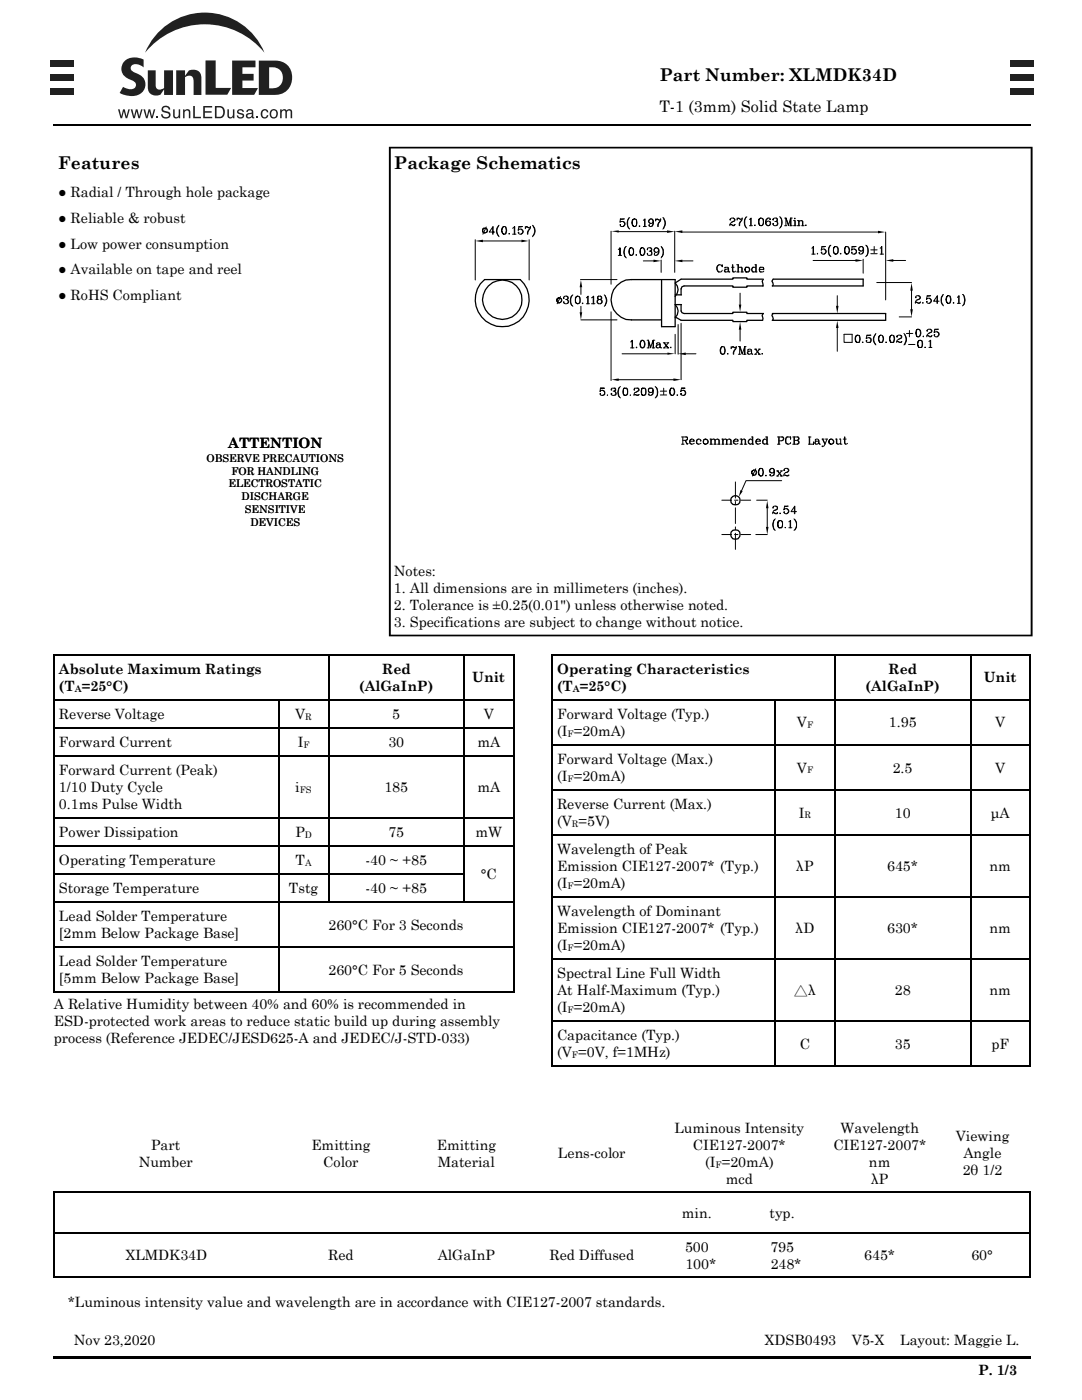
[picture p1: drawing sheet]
<svg xmlns="http://www.w3.org/2000/svg" width="216mm" height="279mm" viewBox="0 0 216 279" stroke-linecap="round" stroke-linejoin="round" font-family="sans-serif">
<g fill="#231f20">
<path d="M10 17.6h4.6v1.3h-4.6z"/>
<path d="M10 14.7h4.6v1.4h-4.6z"/>
<path d="M10 12.1h4.6v1.4h-4.6z"/>
<path d="M201.7 17.6h4.6v1.3h-4.6z"/>
<path d="M201.7 14.7h4.6v1.4h-4.6z"/>
<path d="M201.7 12.1h4.6v1.4h-4.6z"/>
<path d="M25 12a3.6 3.6 0 0 1 3.7-.1v1.6l-1-.6a1 1 0 0 0-1.1 0 1 1 0 0 0-.4 1l.4 .4a2.92 2.92 0 0 1 2.4 2.5 2.73 2.73 0 0 1-3.7 2.3l-1.4-.6 .7-1.2a1.99 1.99 0 0 0 2.4 .1 .92 .92 0 0 0-.7-1.4 2.31 2.31 0 0 1-1.6-3.6z"/>
<path d="M41 12.1h2v5.4h3.1l-.8 1.4h-4.3z"/>
<path d="M46.3 12.1h4.7v1.3h-2.6v1.3h2.2v1.4h-2.2v1.5h3.1l-.8 1.3h-4.4z"/>
<path d="M29.5 14h1.6v2.6a.98 .98 0 0 0 .4 1.2 .98 .98 0 0 0 1.2-.2v-3.6h1.8v5h-1.8v-1.2l-.7 1.1a1.69 1.69 0 0 1-2.5-1.6z"/>
<path d="M35.2 14h1.7v1.1l.8-1a1.69 1.69 0 0 1 2.5 1.6v3.3h-1.6v-2.6a.99 .99 0 0 0-.4-1.2 .99 .99 0 0 0-1.3 .2v3.6h-1.7z"/>
<path d="M31.4 6.6a12.9 12.9 0 0 1 21.4 3.9 15.3 15.3 0 0 0-23.9 0 12.9 12.9 0 0 1 2.5-3.9z"/>
<path d="M23.5 21.8h.4l.3 1.4 .4-1.4h.3l.3 1.4 .4-1.4h.3l-.5 1.8h-.3l-.4-1.4-.3 1.4h-.3z"/>
<path d="M26.1 21.8h.3l.4 1.4 .3-1.4h.3l.4 1.4 .3-1.4h.3l-.5 1.8h-.3l-.3-1.4-.4 1.4h-.3z"/>
<path d="M28.6 21.8h.4l.3 1.4 .3-1.4h.4l.3 1.4 .4-1.4h.3l-.5 1.8h-.3l-.4-1.4-.4 1.4h-.3z"/>
<path d="M31.2 23.2h.4v.4h-.4z"/>
<path d="M32.4 21.3a.92 .92 0 0 1 1.6 .6h-.3a.54 .54 0 0 0-.6-.5 .54 .54 0 0 0-.5 .5l.2 .2a1.13 1.13 0 0 1 1.2 .8 .96 .96 0 0 1-1 .8 .96 .96 0 0 1-.9-.9h.4a.61 .61 0 0 0 .6 .6 .61 .61 0 0 0 .6-.6l-.1-.1a1.83 1.83 0 0 1-1.3-.7v-.4z"/>
<path d="M34.6 21.8h.3v1.2a.4 .4 0 0 0 .4 .4 .4 .4 0 0 0 .3-.5l.1-1.1h.3v1.8h-.3v-.3a.6 .6 0 0 1-.7 .3 .6 .6 0 0 1-.4-.6z"/>
<path d="M36.5 21.8h.3v.3a.64 .64 0 0 1 .7-.3 .64 .64 0 0 1 .5 .7v1.1h-.3v-1.1a.44 .44 0 0 0-.6-.4 .44 .44 0 0 0-.3 .6v.9h-.3z"/>
<path d="M38.5 21.2h.4v2.1h1.2v.3h-1.6z"/>
<path d="M40.6 21.2h1.7v.3h-1.4v.7h1.3v.3h-1.3v.8h1.5v.3h-1.8z"/>
<path d="M45.4 21.8h.3v1.2a.4 .4 0 0 0 .4 .4 .4 .4 0 0 0 .4-.5v-1.1h.3v1.8h-.3v-.3a.6 .6 0 0 1-.7 .3 .6 .6 0 0 1-.4-.6z"/>
<path d="M47.5 21.9a.72 .72 0 0 1 1.2 .4h-.3a.38 .38 0 0 0-.4-.3 .38 .38 0 0 0-.4 .4h.1a1.15 1.15 0 0 1 1 .7 .75 .75 0 0 1-.7 .6 .75 .75 0 0 1-.8-.7h.3a.43 .43 0 0 0 .5 .4 .43 .43 0 0 0 .4-.4l-.1-.1a.9 .9 0 0 1-1-.7z"/>
<path d="M51.2 23.2h.3v.4h-.3z"/>
<path d="M52.2 22a.73 .73 0 0 1 .8-.2 .73 .73 0 0 1 .5 .6h-.2a.49 .49 0 0 0-.7-.3 .49 .49 0 0 0-.3 .7 .47 .47 0 0 0 .4 .6 .47 .47 0 0 0 .6-.4h.2a.8 .8 0 0 1-1 .6 .8 .8 0 0 1-.5-1.1z"/>
<path d="M55.9 21.8h.3v.3a.58 .58 0 0 1 1 0 .6 .6 0 0 1 .7-.3 .6 .6 0 0 1 .4 .6v1.2h-.3v-1.4l-.3-.1a.43 .43 0 0 0-.5 .5v1h-.3v-1.2a.4 .4 0 0 0-.5-.3 .4 .4 0 0 0-.2 .6v.9h-.3z"/>
<path d="M51.6 12.1v6.8h3a3.4 3.4 0 0 0 3.7-2.9 3.4 3.4 0 0 0-2.7-3.8zM53.7 13.4a2.18 2.18 0 0 1 2.7 2.1 2.18 2.18 0 0 1-2.7 2.1z"/>
<path d="M42.9 21.2h1a1.24 1.24 0 0 1 1 1.2 1.24 1.24 0 0 1-1 1.2h-1zM43.2 21.4v1.9h.6a.96 .96 0 0 0 .7-.9 .96 .96 0 0 0-.7-1z"/>
<path d="M49.2 22a.76 .76 0 0 1 1.3 .3v1l.2 .1v.2h-.3l-.1-.2a.59 .59 0 0 1-1 .2 .59 .59 0 0 1 .2-1l.7-.2a.4 .4 0 0 0-.3-.4 .4 .4 0 0 0-.5 .4h-.3zM49.4 23a.42 .42 0 0 0 .6 .4 .42 .42 0 0 0 .2-.7z"/>
<path d="M54 22a.88 .88 0 0 1 1.2 .1 .88 .88 0 0 1 0 1.2 .88 .88 0 0 1-1.2 .1l-.2-.7zM54.3 22.1a.67 .67 0 0 0-.2 .9 .67 .67 0 0 0 .8 .3 .68 .68 0 0 0 .2-.8 .68 .68 0 0 0-.8-.4z"/>
</g>
<path d="M10.7 24.9h195.1" fill="none" stroke="#000" stroke-width=".38"/>
<g fill="#000">
<path d="M94.8 48.1l1.6-.3v.5zM104.1 47.8l1.4 .3-1.4 .2zM115.9 55.9l.3 1.4h-.5zM122 46.1l1.5-.1v.4zM130.4 51.8l1.5 .3-1.5 .2zM133.1 46l1.5 .2-1.5 .3zM134.6 52.1l1.6-.3v.5zM134.6 46.2l1.6-.2v.5zM170.7 51.7l1.5 .3-1.5 .2zM175.2 46.1l1.4 .2-1.4 .3zM176.7 52l1.5-.3v.5zM181.9 56.5l.2 1.5h-.5z"/>
<path d="M115.7 62.3h.5l-.3 1.5zM122 75.8l1.5-.3v.5zM133.2 70.4l1.4 .2-1.4 .2zM134.4 75.5l1.5 .3-1.5 .2zM135.3 70.6l1.5-.2v.5zM147.7 64.3l.2 1.5h-.5zM147.4 60.8h.5l-.2 1.4zM167.1 64l.2 1.4h-.5zM166.8 61h.5l-.2 1.6zM181.6 61.7h.5l-.2 1.5zM147.8 97.8l.4 .2-.8 1.1zM153.1 99.9l.2 1.5h-.5z"/>
<path d="M152.8 105.2h.5l-.2 1.5zM10.7 270.6h195.1v.5h-195.1z"/>
<path d="M77.6 29.3v97.7h128.4v-97.7zM78 29.6h127.7v97.1h-127.7z"/>
</g>
<g fill="none" stroke="#000" stroke-width=".21">
<path d="M10.6 130.6h92M10.7 130.5v67.4M10.8 139.6h91.6M55.6 139.7v5.4M65.6 130.7v8.8M65.6 139.7v5.4M92.6 130.7v8.8M92.6 139.7v5.4M102.5 130.5v67.4M110 130.6h95.7M110.1 130.5v82.1M110.2 139.6h95.3"/>
<path d="M154.7 139.7v8.8M166.7 130.7v8.8M166.7 139.7v8.8M193.7 130.7v8.8M193.7 139.7v8.8M205.5 130.5v82.1M10.8 145.2h91.6M10.8 150.8h91.6M55.6 145.3v5.4M55.6 150.9v12.2M65.6 145.3v5.4M65.6 150.9v12.2"/>
<path d="M92.6 145.3v5.4M92.6 150.9v12.2M110.2 148.6h95.3M110.2 157.6h95.3M154.7 148.7v8.8M154.7 157.7v8.8M166.7 148.7v8.8M166.7 157.7v8.8M193.7 148.7v8.8M193.7 157.7v8.8M10.8 163.2h91.6M10.8 168.8h91.6"/>
<path d="M10.8 174.4h81.9M55.6 163.3v5.4M55.6 168.9v5.4M55.6 174.5v5.4M65.6 163.3v5.4M65.6 168.9v5.4M65.6 174.5v5.4M92.6 163.3v5.4M92.6 168.9v5.4M92.6 174.4v5.5M110.2 166.6h95.3M110.2 179h95.3"/>
<path d="M154.7 166.7v12.2M154.7 179.1v12.2M166.7 166.7v12.2M166.7 179.1v12.2M193.7 166.7v12.2M193.7 179.1v12.2M10.6 198h92M10.8 180h91.6M10.8 189h91.6M55.6 180.1v8.8M55.6 189.1v8.8M110.2 191.4h95.3"/>
<path d="M154.7 191.5v12.2M166.7 191.5v12.2M193.7 191.5v12.2M110 212.7h95.7M110.2 203.8h95.3M154.7 203.8v8.8M166.7 203.8v8.8M193.7 203.8v8.8M10.6 238h195M10.7 238v16.8M205.5 238v16.8M10.6 254.9h195"/>
<path d="M10.8 246h194.6"/>
</g>
<g fill="none" stroke="#000" stroke-width=".2">
<path d="M94.8 47.8v8.1M96 48.1h8.2M96.7 45.6a.47 .47 0 0 0-.4 .6 .47 .47 0 0 0 .7 .2l.2-.1a.55 .55 0 0 0-.2-.7h-.5l-.1 .1v.6l.3 .2M96.8 45.6h.1a.5 .5 0 0 1 .3 .5 .5 .5 0 0 1-.4 .4M97 45.3l-.6 1.4M98.3 45.4v1.3M98.7 46.3h-1.1l.8-1.1v1.5M99.5 45l-.4 1 .4 1.1M99.6 45a1.53 1.53 0 0 0 0 2.2M100.5 45.2a.83 .83 0 0 0-.4 .8 .83 .83 0 0 0 .6 .7 .87 .87 0 0 0 .3-1.1l-.1-.3-.2-.1a.9 .9 0 0 0-.2 1.5M100.8 45.3a1.15 1.15 0 0 1-.1 1.4M101.5 46.7h.2z"/>
<path d="M102.3 45.6l.4-.4v1.5M102.3 46.7h.7M102.6 45.3v1.4M103.6 45.3l.6-.1h-.6l-.2 .8a.54 .54 0 0 1 .8-.2 .54 .54 0 0 1 0 .8 .54 .54 0 0 1-.8-.2h.1M104 45.7l.1 .1a.51 .51 0 0 1 .2 .5 .51 .51 0 0 1-.3 .4M104.8 45.6l.2-.4 .5 .3h.2l.1-.3v.3l-.5 .9v.3M104.8 45.2v.4M104.9 45.4l.3-.1 .3 .2M105.6 47.8v8.1M105.8 45.6a1.15 1.15 0 0 0-.6 1.1M106.3 45a1.53 1.53 0 0 1 0 2.2M106.3 45l.4 1-.4 1.1"/>
<path d="M111.5 59.4a.51 .51 0 0 0-.4 .8 .51 .51 0 0 0 .9 0 .51 .51 0 0 0-.4-.8l-.4 .2v.6l.3 .3M111.6 59.4l.2 .1a.5 .5 0 0 1 .2 .5 .5 .5 0 0 1-.4 .5M111.9 59.2l-.7 1.4M112.5 59.4v.2l-.1-.1a.44 .44 0 0 1 .6-.4 .44 .44 0 0 1 .3 .6l-.4 .1M113 59.1l.3 .3v.2l-.3 .2 .5 .3a.52 .52 0 0 1-.5 .5 .52 .52 0 0 1-.6-.3l.1-.1v.2M113.3 59.9l.1 .5-.2 .1M114.1 59a1.63 1.63 0 0 0 0 2M114.3 58.8a1.53 1.53 0 0 0 0 2.3M115.2 59.1l-.4 .3v1a.55 .55 0 0 0 .9 0v-1l-.4-.3a.85 .85 0 0 0-.5 .7 .85 .85 0 0 0 .4 .8M115.5 59.2a.92 .92 0 0 1-.2 1.4M115.8 55.8h7.3M115.9 57.2v1.6"/>
<path d="M117 59.4l.4-.3v1.5M117.3 59.2v1.4M118 59.4l.5-.3v1.5M118.4 59.2v1.4M119.5 59.1l-.3 .3 .1 .3 .5 .1 .3-.2-.1-.4-.5-.1-.2 .3 .2 .4M119.5 59.8l-.3 .2v.4l.3 .2M119.8 59.1l.2 .3-.2 .4 .4 .2v.4l-.2 .1-.5 .1-.4-.2v-.4l.4-.2M119.9 59.9l.2 .1v.4l-.3 .2M120.6 58.8a1.53 1.53 0 0 1 0 2.3M120.7 59l.3 .9-.3 1.1M121.9 46.1v10.6M123.2 46.2h10.2"/>
<path d="M123.4 51h.6M123.7 49.5v1.5v-1.6l-.3 .4M123.8 43.8l.8-.1h-.8l-.1 .7a.55 .55 0 0 1 .8-.2 .55 .55 0 0 1 .1 .8 .55 .55 0 0 1-.8 0v-.1M124.3 44.2l.1 .1a.51 .51 0 0 1 .2 .5 .51 .51 0 0 1-.3 .4M124.8 49.3l-.2 .9v.9l.2 .2M125 49.2a1.53 1.53 0 0 0 0 2.3M125.5 43.5a1.73 1.73 0 0 0 0 2.1M125.7 43.4a1.51 1.51 0 0 0 0 2.3M125.9 49.4a.87 .87 0 0 0-.3 1.2l.1 .3 .2 .1 .3-.1 .2-.3v-.8l-.2-.3-.3-.1-.3 .4v.8l.3 .4M126.2 49.5a.94 .94 0 0 1-.2 1.5M126.6 43.7a.8 .8 0 0 0-.5 .8 .8 .8 0 0 0 .6 .7 .93 .93 0 0 0 .3-1.3l-.3-.2a.85 .85 0 0 0-.5 .7 .85 .85 0 0 0 .4 .8M126.8 43.8l.2 .1v1l-.3 .3"/>
<path d="M126.9 50.8v.2zM127.5 45.1h.2zM128.1 49.4a.87 .87 0 0 0-.3 1.2l.1 .3a.75 .75 0 0 0 .9-.5 .75 .75 0 0 0-.5-1l-.4 .1-.1 .3v.8l.3 .4M128.4 49.5a1.02 1.02 0 0 1-.1 1.5M128.4 43.9l.3-.2v1.5M128.4 45.2h.6M128.4 52.1h2.2M128.6 43.8v1.4M129.2 49.8h-.1a.44 .44 0 0 1 .6-.4 .44 .44 0 0 1 .3 .6l-.4 .1M129.7 49.4a.35 .35 0 0 1 .3 .4 .35 .35 0 0 1-.3 .3l.4 .2-.1 .6a.54 .54 0 0 1-.9-.3h.1M129.8 43.7l-.3 .4 .3 .5M130 50.2l.1 .4-.2 .3"/>
<path d="M130 43.7a.91 .91 0 0 1 .1 1.4M130.3 44.2a.46 .46 0 0 1-.5 .4 .46 .46 0 0 1-.4-.6 .46 .46 0 0 1 .6-.3 .81 .81 0 0 1 .4 .8 .81 .81 0 0 1-.7 .7l-.2-.2 .1-.1v.1M130.8 43.9l.3-.2 .6 .2 .1-.2v.2l-.4 .7-.1 .6M130.8 43.7v.4M130.9 49.4l-.3 .3v.5l.3 .2M130.9 43.9l.3-.1 .4 .1M131 49.4l.2 .1a.91 .91 0 0 1-.1 1.4M131.4 50a.48 .48 0 0 1-.6 .4 .48 .48 0 0 1-.3-.7 .48 .48 0 0 1 .7-.2 .76 .76 0 0 1 .3 1 .76 .76 0 0 1-.9 .4l.1-.3-.1 .1M131.8 44.1a1.15 1.15 0 0 0-.6 1.1M131.9 49.2a1.7 1.7 0 0 1 .4 1.6l-.4 .7M131.9 51.9v2.5M132 49.3l.3 .9-.3 1.1"/>
<path d="M132.3 43.4a1.51 1.51 0 0 1 0 2.3M132.4 43.5l.3 .9-.3 1.2M134.6 46.1v8.3M135.9 52.1h2.4M135.9 46.3h39.4M143.5 52.8a.8 .8 0 0 0-.4 .8 .8 .8 0 0 0 .4 .7M144 53l.1 .3v-.5l-.1 .2-.3-.2a.77 .77 0 0 0-.7 .6 .77 .77 0 0 0 .4 .9h.5l.2-.4M144.7 53.4l-.1 .1 .1-.2 .6 .1 .1 .7 .2 .2M144.8 53.8l-.2 .1 .2 .4M145.3 53.4v.7l.1 .2h.2M145.3 53.6l-.8 .3 .1 .4h.5l.2-.2M145.7 43.8v.1l-.1-.1 .2-.2 .5-.1 .4 .3v.1l-1 .7-.1 .4"/>
<path d="M145.9 44.8l.3 .2h.3l.2-.2-.3 .2-.5-.2-.3 .1M146 53.3h.5M146.2 52.8v1.5h.5v-.2M146.2 52.8v1.2l.2 .3M146.3 43.5l.3 .4-.6 .5M147 52.8h.3v1.5M147 54.3h.5M147.1 43.8l.2-.3 .5 .3h.1l.2-.3v.3l-.5 .8v.4M147.1 43.5v.4M147.2 43.7l.2-.1 .4 .2M147.3 52.8v1.5M147.3 53.5l.1-.2h.6l.1 1"/>
<path d="M147.7 58.5v2.7M147.8 53.3l.2 .2v.8M147.8 54.3h.6M148 43.9a1.15 1.15 0 0 0-.5 1.1M148.9 43.3a1.73 1.73 0 0 0 0 2.1M149 53.3h-.2l-.1 .2v.6l.1 .2h.6a.55 .55 0 0 0 0-1h-.5l-.1 .2v.6l.2 .2M149 43.3a1.51 1.51 0 0 0 0 2.3M149.2 53.3h.1a.51 .51 0 0 1 .2 .5 .51 .51 0 0 1-.3 .5M149.5 43.8l.4-.3v1.5M149.5 45h.6M149.8 43.6v1.4M150.4 53.3h-.2l-.2 .5 .2 .5h.2"/>
<path d="M150.6 45h.1zM150.6 52.8h.3v1.5M150.8 53.5l-.2-.2h-.4a.55 .55 0 0 0 0 1h.4l.2-.2M150.8 52.8v1.5h.3M151.6 53.8h.8l-.2-.5h-.5l-.2 .5 .2 .5h.5l.2-.2M151.8 43.5l-.4 .3v.9l.2 .3h.6l.1-.3v-.9a.47 .47 0 0 0-.4-.3 .47 .47 0 0 0-.4 .3v.9l.3 .3M151.9 53.3l-.3 .2v.6l.3 .2M152.1 43.6a.94 .94 0 0 1-.2 1.4M152.2 53.3l.1 .5M153.3 43.5a.94 .94 0 0 0-.1 1.5M153.5 44.2l.2 .1v.5l-.4 .2M153.7 43.8v-.2a.74 .74 0 0 0-1 .5 .74 .74 0 0 0 .6 .9 .47 .47 0 0 0 .5-.4 .47 .47 0 0 0-.5-.5 .47 .47 0 0 0-.5 .4"/>
<path d="M154.3 43.8v.1l-.1-.1 .2-.2 .5-.1a.35 .35 0 0 1 .2 .4 .35 .35 0 0 1-.2 .3h-.3M154.9 43.5l.1 .1v.5l-.1 .1h.1l.2 .3-.1 .4-.6 .1-.3-.4h.2l-.1 .1M155 44.3v.7M155.6 43.3a1.51 1.51 0 0 1 0 2.3M155.7 43.3a1.73 1.73 0 0 1 0 2.1M156.6 43.5h.2l.5 1.5 .5-1.5v1.5M156.6 45h.4M157.3 44.8l-.5-1.3v1.5M157.6 45h.5M157.8 43.5h.3M157.8 43.5v1.5M158.3 44h.4v1"/>
<path d="M158.3 45h.6M158.5 43.6h.2zM158.6 44v1M159.1 45h.5M159.1 44h.3v1M159.4 44v1M159.4 44.2l.4-.2 .4 .2v.8M160 44l.1 .2v.8M160 45h.5M160.7 45h.2zM162 49.5l.3-.3v1.5M162 50.7h.7"/>
<path d="M162.2 49.3v1.4M162.2 52h8.8M163.1 50.5v.2zM164 49.3l.7-.1h-.7l-.2 .8a.54 .54 0 0 1 .9-.3 .54 .54 0 0 1 0 .9 .54 .54 0 0 1-.9-.2h.1M164.4 49.7l.1 .1a.51 .51 0 0 1 .3 .5 .51 .51 0 0 1-.4 .4M165.6 49a1.73 1.73 0 0 0 0 2.1M165.8 48.9a1.53 1.53 0 0 0 0 2.3M166.7 49.2l-.4 .3v.9l.4 .3 .4-.1 .1-.2v-.9l-.4-.3a.85 .85 0 0 0-.5 .7 .85 .85 0 0 0 .4 .8M167 49.3a.94 .94 0 0 1-.2 1.4M167.1 59v2.4M167.7 50.6h.1zM168.9 49.2a.87 .87 0 0 0-.3 1.2l.1 .2a.74 .74 0 0 0 .9-.5 .74 .74 0 0 0-.6-.9l-.4 .3v.9l.3 .3"/>
<path d="M169.2 49.3a.94 .94 0 0 1-.2 1.4M170 49.3l.8-.1h-.8l-.1 .8a.54 .54 0 0 1 1 0v.5a.49 .49 0 0 1-.6 .2 .49 .49 0 0 1-.4-.4v.1M170.5 49.7l.1 .1a.5 .5 0 0 1 .3 .5 .5 .5 0 0 1-.4 .4M171.8 49.2l-.4 .4 .1 .4 .3 .1M171.9 49.2l.3 .2v1l-.2 .2M172.2 49.7a.45 .45 0 0 1-.6 .3 .45 .45 0 0 1 0-.7l.2-.1a.79 .79 0 0 1 .6 .8 .79 .79 0 0 1-.6 .7l-.3-.1-.1-.2h.2l-.1 .1M172.2 51.7v2.8M172.7 48.9a1.53 1.53 0 0 1 0 2.3M172.9 49a1.73 1.73 0 0 1 0 2.1M173.8 49.9h1.2M173.8 50.6h1.2M174.4 49.2v1.3"/>
<path d="M174.9 56.4h7M175.6 49.5l.4-.3v1.5M175.6 50.7h.7M175.9 49.3v1.4M176.7 46.3v13.6M178 52h2.7M181.9 57.8v4.2M182.7 59.4h-.1a.48 .48 0 0 1 .6-.4 .48 .48 0 0 1 .4 .6l-.8 .3-.2 .6M183.2 59l.4 .4a.55 .55 0 0 1-.6 .5M185 59.1l.7-.1h-.7l-.1 .8a.54 .54 0 0 1 .8-.2 .54 .54 0 0 1 0 .8 .54 .54 0 0 1-.8-.2M185.4 59.5l.1 .1a.52 .52 0 0 1 .3 .5 .52 .52 0 0 1-.4 .4M187 59.2v1.3"/>
<path d="M188.2 58.8l-.4 1 .4 1.1M188.2 58.8a1.7 1.7 0 0 0-.4 1.6l.4 .6M189.2 59a.83 .83 0 0 0-.5 .8 .83 .83 0 0 0 .6 .7 .87 .87 0 0 0 .4-1.1l-.1-.3-.3-.1a.9 .9 0 0 0-.1 1.5M189.5 59.1a1.15 1.15 0 0 1-.2 1.4M191 59.4l.4-.4v1.5M191.3 59.1v1.4M192.1 58.8a1.53 1.53 0 0 1 0 2.2M192.2 58.8l.3 1-.1 .8-.2 .3M115.9 61.1v1.3M115.9 63.8h7.2M116.2 60.5h.1zM117 60.6h.6"/>
<path d="M118 60.6h.7M119.8 77.5h.8zM119.8 77.5l-.1 .6a.54 .54 0 0 1 1 0v.6l-.2 .1a.48 .48 0 0 1-.8-.2l.1-.1v.2M120.2 77.9l.2 .1a.5 .5 0 0 1 .3 .5 .5 .5 0 0 1-.5 .4M121.3 78.8h.1M121.9 62.2v13.7M122 77.7v.2l-.1-.2 .2-.2h.7l.1 .4-.5 .2M122.5 77.5l.3 .1v.3l-.3 .2 .4 .3a.52 .52 0 0 1-.4 .5 .52 .52 0 0 1-.6-.3h.2l-.1 .1M122.8 78.2l.1 .5-.2 .1M123 75.8h11.5M123.6 77.3l-.2 .8 .1 .9 .1 .2M123.8 77.1a1.53 1.53 0 0 0 0 2.3"/>
<path d="M124.1 70.6h9.3M124.7 77.5h-.2l-.2 .6a.64 .64 0 0 0 .5 .8l.4-.2v-1l-.1-.2h-.5l-.2 .2v1l.3 .2M125 77.5a.92 .92 0 0 1-.2 1.4M125.8 78.8h.1M125.8 69.4h.7M126.2 68v1.4v-1.5l-.4 .3M126.6 77.7v.2v-.4h.7l.2 .2a.7 .7 0 0 1-.8 .6l-.2 .6M126.7 78.7l.4 .2 .4-.2-1 .1M126.9 69.3h.2zM127.1 77.5l.2 .1 .1 .3-.6 .4M128.1 67.9a.83 .83 0 0 0-.4 .8 .83 .83 0 0 0 .6 .7 .83 .83 0 0 0 .4-.8 .83 .83 0 0 0-.6-.7 1.02 1.02 0 0 0 0 1.5M128.4 77.5h-.3l-.2 .6a.64 .64 0 0 0 .6 .8l.4-.2v-1l-.2-.2h-.5l-.2 .2v1l.4 .2"/>
<path d="M128.5 68a1.15 1.15 0 0 1-.2 1.4M128.6 77.5a.92 .92 0 0 1-.1 1.4M129.1 67.9h.3l.4 1.5 .5-1.5v1.5M129.1 69.4h.5M129.8 77.5h-.2a.48 .48 0 0 0 0 .8h.2M129.8 69.3l-.4-1.4v1.5M129.9 77.5h.2a.88 .88 0 0 1-.1 1.3M130.1 69.4h.6M130.3 77.9l-.2 .4h-.5l-.2-.2v-.5l.2-.1h.5l.2 .1v1l-.5 .3-.3-.1v-.2v.1M130.3 67.9h.4M130.4 67.9v1.5M130.7 77.1a1.53 1.53 0 0 1 0 2.3"/>
<path d="M130.9 77.3l.3 .5v1l-.3 .4M131.1 68.6l-.1 .1 .2-.3 .5 .1 .1 .8 .1 .1M131.2 68.8l-.2 .3 .2 .3M131.7 68.6v.7l.3 .1M131.7 68.7l-.5 .1-.3 .3v.2l.3 .1 .5-.1M131.8 78.1h1.2M131.8 78.8h1.2M132.3 69.4h.5M132.3 68.4h.5M132.4 77.5v1.2M133 69.4h.4M133 68.4h.4"/>
<path d="M133.3 69.4l-.8-1 .9 1M133.4 68.4l-.9 1M133.8 69.3h.1v.1zM134 77.5a.76 .76 0 0 0-.4 .8 .76 .76 0 0 0 .6 .6 .92 .92 0 0 0 .2-1.4h-.4a.99 .99 0 0 0 0 1.4M134.4 77.5l.1 .6a.76 .76 0 0 1-.3 .8M134.7 66.7v3.9M135.1 78.8h.1zM135.3 64.8v5.9M135.9 64.5v11.3M136 77.5h.7zM136 77.5l-.2 .6a.54 .54 0 0 1 .8-.2 .54 .54 0 0 1 0 .9 .54 .54 0 0 1-.8-.2h.2l-.1 .1M136.4 77.9l.3 .4v.4l-.3 .2"/>
<path d="M136.7 70.6h2.2M144.1 69.2a.83 .83 0 0 0-.4 .8 .83 .83 0 0 0 .6 .7l.2-.1 .2-.6a.81 .81 0 0 0-.4-.8 .9 .9 0 0 0-.2 1.5M144.5 69.3a1.15 1.15 0 0 1-.2 1.4M145.1 70.6h.2zM145.9 69.5l.3-.3 .5 .2h.1l.1-.2v.2l-.4 .7-.1 .6M145.9 69.2v.4M146 69.3h.3l.4 .1M146.8 69.6a1.15 1.15 0 0 0-.5 1.1M147.3 69.2h.4l.4 1.2M147.3 70.7h.5M147.7 65.5v2.6M148.4 70.7h.5"/>
<path d="M148.9 69.2h-.3v1.5v-1.5l-.5 1.5-.5-1.5v1.5M149.3 69.9h-.1l.3-.2 .4 .1 .2 .9M149.5 70.1l-.3 .3 .3 .3M150 69.9v.7l.2 .1M150 69.9l-.8 .3-.1 .2a.47 .47 0 0 0 .4 .3 .47 .47 0 0 0 .5-.3M150.6 70.7h.4M150.6 69.7h.4M150.7 69.7l.8 1M150.8 69.7l.8 1M151.3 70.7h.4M151.3 69.7h.4M151.6 69.7l-.9 1"/>
<path d="M152 70.6h.2zM167.1 65.3v4.8M168.4 66.7h1.6v1.6h-1.6zM171 66.9a.92 .92 0 0 0-.1 1.4h.6l.1-.6a.63 .63 0 0 0-.6-.8 .92 .92 0 0 0 0 1.4M171.4 67l.2 .7-.1 .5-.3 .1M172.1 68.3h.1zM173 67l.8-.1h-.8l-.2 .7a.57 .57 0 0 1 .9-.1 .57 .57 0 0 1 0 .8h-.7l-.2-.2 .1-.2v.2M173.4 67.4l.4 .2v.6l-.4 .1M174.7 66.7l-.3 .9v.6l.3 .5M174.8 66.5a1.53 1.53 0 0 0 0 2.3M175.7 66.9a.92 .92 0 0 0-.2 1.4h.5a.84 .84 0 0 0-.3-1.4 .92 .92 0 0 0 0 1.4M176 67l.2 .7-.2 .6h-.1"/>
<path d="M176.7 68.3h.2zM177.9 66.9a.92 .92 0 0 0-.2 1.4h.6l.2-.6a.63 .63 0 0 0-.6-.8 .92 .92 0 0 0 0 1.4M178.2 67l.2 .7-.1 .5-.2 .1M179 67.1v.2v-.3l.3-.1 .6 .1a.36 .36 0 0 1-.2 .6l-.7 .3-.1 .4M179.2 68.2l.3 .1h.4v-.1l-.2 .1-.5-.1h-.3M179.4 63.2h2.5M179.6 66.9l.2 .1a.36 .36 0 0 1-.2 .6l-.3 .1M180.4 66.5a1.53 1.53 0 0 1 0 2.3M180.5 66.7l.3 .9-.3 1.1M180.9 66.5h1.2M181.3 68.7h1.3M181.5 66v1.2"/>
<path d="M182.8 60.3l.4 .2h.3l.2-.2-.3 .2-.6-.2-.2 .1M183.2 65.7l-.3 .1-.2 .6a.82 .82 0 0 0 .5 .8 .79 .79 0 0 0 .6-.7 .79 .79 0 0 0-.6-.8 1.02 1.02 0 0 0 0 1.5M183.4 65.8a1.02 1.02 0 0 1-.1 1.4M183.6 67.9a.87 .87 0 0 0-.3 1.4h.6l.2-.6a.64 .64 0 0 0-.5-.8 .81 .81 0 0 0 0 1.4M183.8 68l.2 .2v.9l-.2 .2h-.1M184.1 60.5l.1-.1v.1zM184.2 67.1h.1v.1zM184.5 69.3h.2zM185 66v.1l-.1-.1 .2-.2 .5-.1 .4 .3v.1l-1 .7-.1 .4M185.2 67l.3 .2h.3l.2-.2-.3 .1-.5-.1-.3 .1M185.4 68.2l.3-.3v1.4M185.4 69.3h.6"/>
<path d="M185.6 65.7l.3 .4-.6 .4M185.6 68v1.3M186.5 65.8l.7-.1h-.7l-.1 .7a.55 .55 0 0 1 .8-.2 .55 .55 0 0 1 .1 .8 .55 .55 0 0 1-.8 .1l-.1-.3h.1v.1M187 66.2l.1 .1a.52 .52 0 0 1 .2 .5 .52 .52 0 0 1-.3 .4M187.4 60.1h-1.1l.8-1.1v1.5M190.2 60.5h.2zM191 60.5h.6M136 87.2l1.2 .1-.1 .5-.9 .1M136 88.6h.5M136.2 87.2v1.4zM136.7 87.9l.4 .7h.2M136.7 88l.4 .6 .2-.1"/>
<path d="M136.8 87.2h.2l.2 .3v.1l-.4 .3M137.7 88.1h.8a.48 .48 0 0 0-.6-.4 .48 .48 0 0 0-.3 .7 .48 .48 0 0 0 .8 .2l.1-.1M138 87.6l-.3 .3v.6l.3 .1M138.4 87.7v.4M139.4 87.6l-.4 .3v.6l.4 .1M139.8 87.9l-.1 .1h.2a.49 .49 0 0 0-.7-.3 .49 .49 0 0 0-.2 .7 .49 .49 0 0 0 .7 .2l.2-.1M140.7 87.6a.51 .51 0 0 0-.4 .8 .51 .51 0 0 0 .9 0 .51 .51 0 0 0-.4-.8l-.4 .3v.6l.3 .1M140.8 87.6l.2 .1a.5 .5 0 0 1 .2 .5 .5 .5 0 0 1-.4 .4M141.7 88.6h.5M141.7 87.6h.2v1M141.8 87.6v1M142.4 87.6l.3 .3v.7v-.9a.52 .52 0 0 0-.8 .2"/>
<path d="M142.4 88.6h.5M142.7 87.9a.48 .48 0 0 1 .8 0v.7M143.2 87.6l.2 .3v.7M143.2 88.6h.5M144 88.6h.5M144 87.6h.3v1M144 99.8h2M144.2 87.6v1M144.3 87.9a.45 .45 0 0 1 .7-.2v.9M144.8 87.6l.2 .1v.9M144.8 88.6h.5M145 87.9a.47 .47 0 0 1 .5-.3 .47 .47 0 0 1 .4 .3v.7"/>
<path d="M145.6 87.6l.2 .3v.7M145.6 88.6h.5M146.4 88.1h.9a.5 .5 0 0 0-.8-.4 .5 .5 0 0 0-.1 .8l.3 .1 .6-.1M146.6 99.8h.7M146.7 87.6v.1a.52 .52 0 0 0-.3 .5 .52 .52 0 0 0 .3 .4M146.7 96.2v3.2M147.2 87.7l.1 .4M147.7 88.6h.5M147.7 87.6h.3v1M147.8 99.8h2M147.9 87.6v1M148 87.9a.45 .45 0 0 1 .7-.2l.1 .9"/>
<path d="M148.5 87.6l.2 .3v.7M148.5 88.6h.5M149.7 87.6l-.3 .5 .1 .4 .2 .1M150 87.2h.2v1.4M150.1 87.9a.48 .48 0 0 0-.7-.1 .48 .48 0 0 0 0 .7 .48 .48 0 0 0 .7 0M150.1 87.2v1.4h.3M150.4 93.8a.51 .51 0 0 0-.4 .8 .51 .51 0 0 0 .9 0 .51 .51 0 0 0-.3-.8 .52 .52 0 0 0-.6 .4 .52 .52 0 0 0 .4 .6M150.6 93.8l.3 .4-.2 .5-.1 .1M150.8 93.6l-.7 1.4M150.9 88.1h.8a.48 .48 0 0 0-.6-.4 .48 .48 0 0 0-.2 .7 .48 .48 0 0 0 .7 .2l.1-.1M151 99.8h2.1M151.2 87.6l-.3 .3v.6l.3 .1"/>
<path d="M151.6 87.7l.1 .4M151.7 93.5a.83 .83 0 0 0-.4 .8 .83 .83 0 0 0 .6 .7l.3-.1 .1-.6a.81 .81 0 0 0-.4-.8 .9 .9 0 0 0-.2 1.5M152.1 93.6a1.15 1.15 0 0 1-.2 1.4M152.6 87.6l-.4 .3v.6l.4 .1M152.8 94.9h.1zM152.8 87.2h.3v1.4M153 87.9a.48 .48 0 0 0-.7-.1 .48 .48 0 0 0 0 .7 .48 .48 0 0 0 .7 0M153 87.2v1.4h.3M154 93.5l-.4 .4 .1 .3 .3 .2M154.1 93.5l.3 .2v1l-.2 .2M154.4 94a.45 .45 0 0 1-.6 .3 .45 .45 0 0 1 0-.7l.2-.1a.79 .79 0 0 1 .6 .7 .79 .79 0 0 1-.6 .8l-.3-.1v-.2v.1M155 94h.4"/>
<path d="M155 95h.4M155.1 87.2h1.1l.2 .3-.2 .4-.7 .1M155.1 94l.8 1M155.1 88.6h.5M155.2 94l.8 1M155.4 87.2v1.4M155.5 87.2v1.4M155.7 94h.4M155.7 95h.4M156 95.9h-7.1l-1.1 2.3M156 87.2h.1l.2 .3-.1 .3-.2 .2M156 94l-.9 1"/>
<path d="M156.4 94.8h1l-.2 .2-.5-.2M156.5 93.8l.1 .1-.2-.1 .3-.3 .5 .1 .2 .3-.2 .3a.72 .72 0 0 0-.8 .8M157.1 93.5l.2 .4-.2 .3-.4 .1M157.2 87.2h-.1l-.3 .3v.8l.4 .3M157.8 87.4v.2v-.4v.2l-.2-.2h-.6l-.3 .5a.65 .65 0 0 0 .2 .8 .65 .65 0 0 0 .9 0v-.2M158.2 87.2h1.1l.1 .4-.3 .3M158.4 87.2v1.4M158.5 87.2v1.4M159.1 87.2l.2 .1 .1 .3-.3 .3h-.6M159.1 87.9l.3 .2v.5h-1.2M159.1 87.9l.3 .2v.3l-.3 .2M161.3 88.6h1v-.4v.4"/>
<path d="M161.3 87.2h.5M161.5 87.2v1.4M161.6 87.2v1.4M162.7 87.8v.1l.1-.3h.4l.1 .2 .1 .7 .2 .1M162.8 88.1l-.1 .2 .1 .3M163.3 87.8v.7l.4 .1M163.3 88l-.5 .1-.2 .2v.2l.2 .1 .5-.1M164 87.6h.4M164.1 87.6l.5 1M164.2 87.6l.4 1M164.7 87.6h.4M165 87.6l-.6 1.4-.3 .1"/>
<path d="M165.8 87.6a.52 .52 0 0 0-.3 .8 .52 .52 0 0 0 .8 0 .52 .52 0 0 0-.3-.8l-.5 .3v.6l.3 .1M166 87.6l.1 .1a.52 .52 0 0 1 .2 .5 .52 .52 0 0 1-.3 .4M166.7 87.6h.3v.9l.2 .1M166.9 87.6l.1 1h.3l.4-.1M167.5 87.6h.2M167.7 87.6v1zM167.7 88.6h.3M168.3 87.6h.5M168.5 87.2v1.2l.2 .2 .4-.1M168.6 87.2l.1 1.4M144 106.7h2M146.6 106.7h.7"/>
<path d="M146.7 100.1v.6M146.7 101.3v3.2M146.7 105.2v.5M146.7 106.4v3.2M147.8 106.7h2M150.8 106.7h2.3M153.1 101.3v4.1M154.3 101.3v-.1a.56 .56 0 0 1 .8 0 .72 .72 0 0 1-.7 .7l-.2 .6M154.4 102.3l.3 .2 .4-.1v-.1l-.1 .1-.6-.1-.2 .1M154.5 103.7l-.2 .9 .2 1.1M154.7 103.5a1.53 1.53 0 0 0 0 2.3M154.8 101l.3 .3a.55 .55 0 0 1-.6 .6"/>
<path d="M155.6 102.4v.1zM155.6 103.9l-.4 .2v1l.2 .2h.6l.1-.2v-1a.47 .47 0 0 0-.4-.2 .47 .47 0 0 0-.4 .2v1l.2 .2h.1M155.9 104a.84 .84 0 0 1-.2 1.3M156.6 101.1l.6-.1h-.6l-.2 .8a.54 .54 0 0 1 .8-.2 .54 .54 0 0 1 0 .8 .54 .54 0 0 1-.8-.2h.2l-.1 .1M156.7 105.2v.1zM157 101.5l.1 .1a.51 .51 0 0 1 .2 .5 .51 .51 0 0 1-.3 .4M157.4 104.1l.4-.2v1.4M157.4 105.3h.6M157.7 104v1.3M158.4 103.5a1.71 1.71 0 0 1 .5 1.7l-.5 .6M158.5 101.2v1.3M158.6 103.7l.3 .9v.6l-.3 .5"/>
<path d="M158.9 102.1h-1.1l.8-1.1v1.5"/>
</g>
<g fill="none" stroke="#000" stroke-width=".25">
<path d="M96.7 55.8h7.1a5.4 5.4 0 0 1 .3 7.7 5.4 5.4 0 0 1-7.7 0 5.4 5.4 0 0 1 .3-7.7zM132 55.8v9.4h2.7v-9.4h-8.7a4 4 0 0 0-4.1 4 4 4 0 0 0 4.1 4h6M134.7 58.8h1.3M152.2 55.7h-3.2v-.2h-2.8v.2h-10.3l-1.2 .8a1.84 1.84 0 0 1 0 2.7M152.3 55.7a.7 .7 0 0 0-.1 1v.4M152.3 57.1h-3.3v.2h-2.8v-.2h-9.7l-.4 .1-.2 .5v1.1M154.3 55.7h17.9v1.4h-18.1a.61 .61 0 0 0-.1-1zM135.9 60.8v1.3l.2 .3 .4 .2h9.7v-.3h2.8v.3h3.3a.7 .7 0 0 0-.1 1v.3h-3.2v.3h-2.8v-.3h-10.3l-1.2-.7M136 60.8h-1.3a1.75 1.75 0 0 1 0 2.6M154.1 62.6h22.6v1.3h-22.6a.61 .61 0 0 0-.1-.9l.3-.4"/>
<circle cx="100.2" cy="59.8" r="3.9"/>
<circle cx="146.7" cy="99.9" r=".94"/>
<circle cx="146.7" cy="106.7" r=".97"/>
</g>
<g font-size="3.5">
<text x="131.6" y="16.3">Part Number: XLMDK34D</text>
<text x="11.6" y="33.7">Features</text>
<text x="78.6" y="33.7">Package Schematics</text>
</g>
<text font-size="3.2" x="131.6" y="22.3">T-1 (3mm) Solid State Lamp</text>
<g font-size="2.8">
<text x="11.6" y="39.4">● Radial / Through hole package</text>
<text x="11.6" y="44.5">● Reliable &amp; robust</text>
<text x="11.6" y="49.6">● Low power consumption</text>
<text x="11.6" y="54.7">● Available on tape and reel</text>
<text x="11.6" y="59.8">● RoHS Compliant</text>
<text x="45.5" y="89.5">ATTENTION</text>
<text x="78.6" y="114.9">Notes:</text>
<text x="78.6" y="118.3">1. All dimensions are in millimeters (inches).</text>
<text x="78.6" y="121.7">2. Tolerance is ±0.25(0.01&quot;) unless otherwise noted.</text>
<text x="78.6" y="125.1">3. Specifications are subject to change without notice.</text>
<text x="11.8" y="134.5">Absolute Maximum Ratings</text>
<text x="11.8" y="137.8">(T =25°C)</text>
<text x="71.7" y="137.8">(AlGaInP)</text>
<text x="76.2" y="134.5">Red</text>
<text x="94.2" y="136.1">Unit</text>
<text x="111.2" y="134.5">Operating Characteristics</text>
<text x="111.2" y="137.8">(T =25°C)</text>
<text x="172.7" y="137.8">(AlGaInP)</text>
<text x="177.2" y="134.5">Red</text>
<text x="196.3" y="136.1">Unit</text>
<text x="11.8" y="143.5">Reverse Voltage</text>
<text x="58.9" y="143.5">V</text>
<text x="78.3" y="143.5">5</text>
<text x="96.5" y="143.5">V</text>
<text x="111.2" y="143.5">Forward Voltage (Typ.)</text>
<text x="11.8" y="149.1">Forward Current</text>
<text x="59.4" y="149.1">I</text>
<text x="77.5" y="149.1">30</text>
<text x="95.3" y="149.1">mA</text>
<text x="111.2" y="146.9">(I =20mA)</text>
<text x="159" y="145.2">V</text>
<text x="177.4" y="145.2">1.95</text>
<text x="198.5" y="145.2">V</text>
<text x="11.8" y="154.7">Forward Current (Peak)</text>
<text x="111.2" y="152.5">Forward Voltage (Max.)</text>
<text x="111.2" y="155.9">(I =20mA)</text>
<text x="159" y="154.2">V</text>
<text x="178.1" y="154.2">2.5</text>
<text x="198.5" y="154.2">V</text>
<text x="11.8" y="158.1">1/10 Duty Cycle</text>
<text x="11.8" y="161.5">0.1ms Pulse Width</text>
<text x="58.9" y="158.1">i</text>
<text x="76.7" y="158.1">185</text>
<text x="95.2" y="158.1">mA</text>
<text x="111.2" y="161.5">Reverse Current (Max.)</text>
<text x="11.8" y="167.1">Power Dissipation</text>
<text x="58.9" y="167.1">P</text>
<text x="77.5" y="167.1">75</text>
<text x="94.9" y="167.1">mW</text>
<text x="111.2" y="164.8">(V =5V)</text>
<text x="159.4" y="163.2">I</text>
<text x="178.6" y="163.2">10</text>
<text x="197.7" y="163.2">µA</text>
<text x="11.8" y="172.7">Operating Temperature</text>
<text x="59" y="172.7">T</text>
<text x="72.9" y="172.7">-40 ~ +85</text>
<text x="111.2" y="170.5">Wavelength of Peak</text>
<text x="111.2" y="173.9">Emission CIE127-2007* (Typ.)</text>
<text x="158.9" y="173.9">λP</text>
<text x="177" y="173.9">645*</text>
<text x="197.4" y="173.9">nm</text>
<text x="11.8" y="178.3">Storage Temperature</text>
<text x="57.7" y="178.3">Tstg</text>
<text x="72.9" y="178.3">-40 ~ +85</text>
<text x="95.9" y="175.5">°C</text>
<text x="111.2" y="177.2">(I =20mA)</text>
<text x="11.8" y="183.9">Lead Solder Temperature</text>
<text x="65.6" y="185.6">260°C For 3 Seconds</text>
<text x="111.2" y="182.8">Wavelength of Dominant</text>
<text x="11.8" y="187.3">[2mm Below Package Base]</text>
<text x="111.2" y="189.6">(I =20mA)</text>
<text x="111.2" y="186.2">Emission CIE127-2007* (Typ.)</text>
<text x="158.8" y="186.2">λD</text>
<text x="177" y="186.2">630*</text>
<text x="197.4" y="186.2">nm</text>
<text x="11.8" y="192.9">Lead Solder Temperature</text>
<text x="11.8" y="196.3">[5mm Below Package Base]</text>
<text x="65.6" y="194.6">260°C For 5 Seconds</text>
<text x="111.2" y="195.2">Spectral Line Full Width</text>
<text x="10.8" y="201.5">A Relative Humidity between 40% and 60% is recommended in</text>
<text x="111.2" y="198.6">At Half-Maximum (Typ.)</text>
<text x="111.2" y="202">(I =20mA)</text>
<text x="158.4" y="198.6">△λ</text>
<text x="178.6" y="198.6">28</text>
<text x="197.4" y="198.6">nm</text>
<text x="10.8" y="204.9">ESD-protected work areas to reduce static build up during assembly</text>
<text x="10.8" y="208.2">process (Reference JEDEC/JESD625-A and JEDEC/J-STD-033)</text>
<text x="111.2" y="207.6">Capacitance (Typ.)</text>
<text x="159.6" y="209.3">C</text>
<text x="178.6" y="209.3">35</text>
<text x="197.8" y="209.3">pF</text>
<text x="111.2" y="211">(V =0V, f=1MHz)</text>
<text x="134.6" y="226.1">Luminous Intensity</text>
<text x="167.7" y="226.1">Wavelength</text>
<text x="190.7" y="227.8">Viewing</text>
<text x="27.7" y="232.8">Number</text>
<text x="30.1" y="229.4">Part</text>
<text x="62.1" y="229.4">Emitting</text>
<text x="64.5" y="232.8">Color</text>
<text x="87.2" y="229.4">Emitting</text>
<text x="87.4" y="232.8">Material</text>
<text x="111.3" y="231.1">Lens-color</text>
<text x="138.3" y="229.4">CIE127-2007*</text>
<text x="140.7" y="232.8">(I =20mA)</text>
<text x="166.3" y="229.4">CIE127-2007*</text>
<text x="173.4" y="232.8">nm</text>
<text x="192.2" y="231.1">Angle</text>
<text x="144.8" y="236.2">mcd</text>
<text x="173.8" y="236.2">λP</text>
<text x="192.1" y="234.5">2θ 1/2</text>
<text x="136.1" y="243">min.</text>
<text x="153.5" y="243">typ.</text>
<text x="25" y="251.5">XLMDK34D</text>
<text x="65.5" y="251.5">Red</text>
<text x="87.3" y="251.5">AlGaInP</text>
<text x="109.6" y="251.5">Red Diffused</text>
<text x="136.7" y="249.8">500</text>
<text x="153.7" y="249.8">795</text>
<text x="172.5" y="251.5">645*</text>
<text x="193.8" y="251.5">60°</text>
<text x="136.8" y="253.2">100*</text>
<text x="153.8" y="253.2">248*</text>
<text x="13.5" y="260.8">*Luminous intensity value and wavelength are in accordance with CIE127-2007 standards.</text>
<text x="14.7" y="268.4">Nov 23,2020</text>
<text x="152.6" y="268.4">XDSB0493</text>
<text x="170" y="268.4">V5-X</text>
<text x="179.6" y="268.4">Layout: Maggie L.</text>
<text x="195.2" y="274.3">P. 1/3</text>
</g>
<g font-size="2.1">
<text x="41.2" y="92.2">OBSERVE PRECAUTIONS</text>
<text x="46.2" y="94.7">FOR HANDLING</text>
<text x="45.6" y="97.3">ELECTROSTATIC</text>
<text x="48.2" y="99.8">DISCHARGE</text>
<text x="48.9" y="102.4">SENSITIVE</text>
<text x="50" y="104.9">DEVICES</text>
</g>
<g font-size="1.8">
<text x="14.9" y="138">A</text>
<text x="60.9" y="143.6">R</text>
<text x="114.3" y="138">A</text>
<text x="60.5" y="149.3">F</text>
<text x="113.2" y="147">F</text>
<text x="161" y="145.3">F</text>
<text x="161" y="154.3">F</text>
<text x="59.8" y="158.2">FS</text>
<text x="113.2" y="156">F</text>
<text x="60.8" y="167.3">D</text>
<text x="114.1" y="165">R</text>
<text x="160.5" y="163.3">R</text>
<text x="60.9" y="172.8">A</text>
<text x="113.2" y="177.4">F</text>
<text x="113.2" y="189.8">F</text>
<text x="113.2" y="202.2">F</text>
<text x="114.1" y="211.2">F</text>
<text x="142.8" y="233">F</text>
</g>
</svg>
